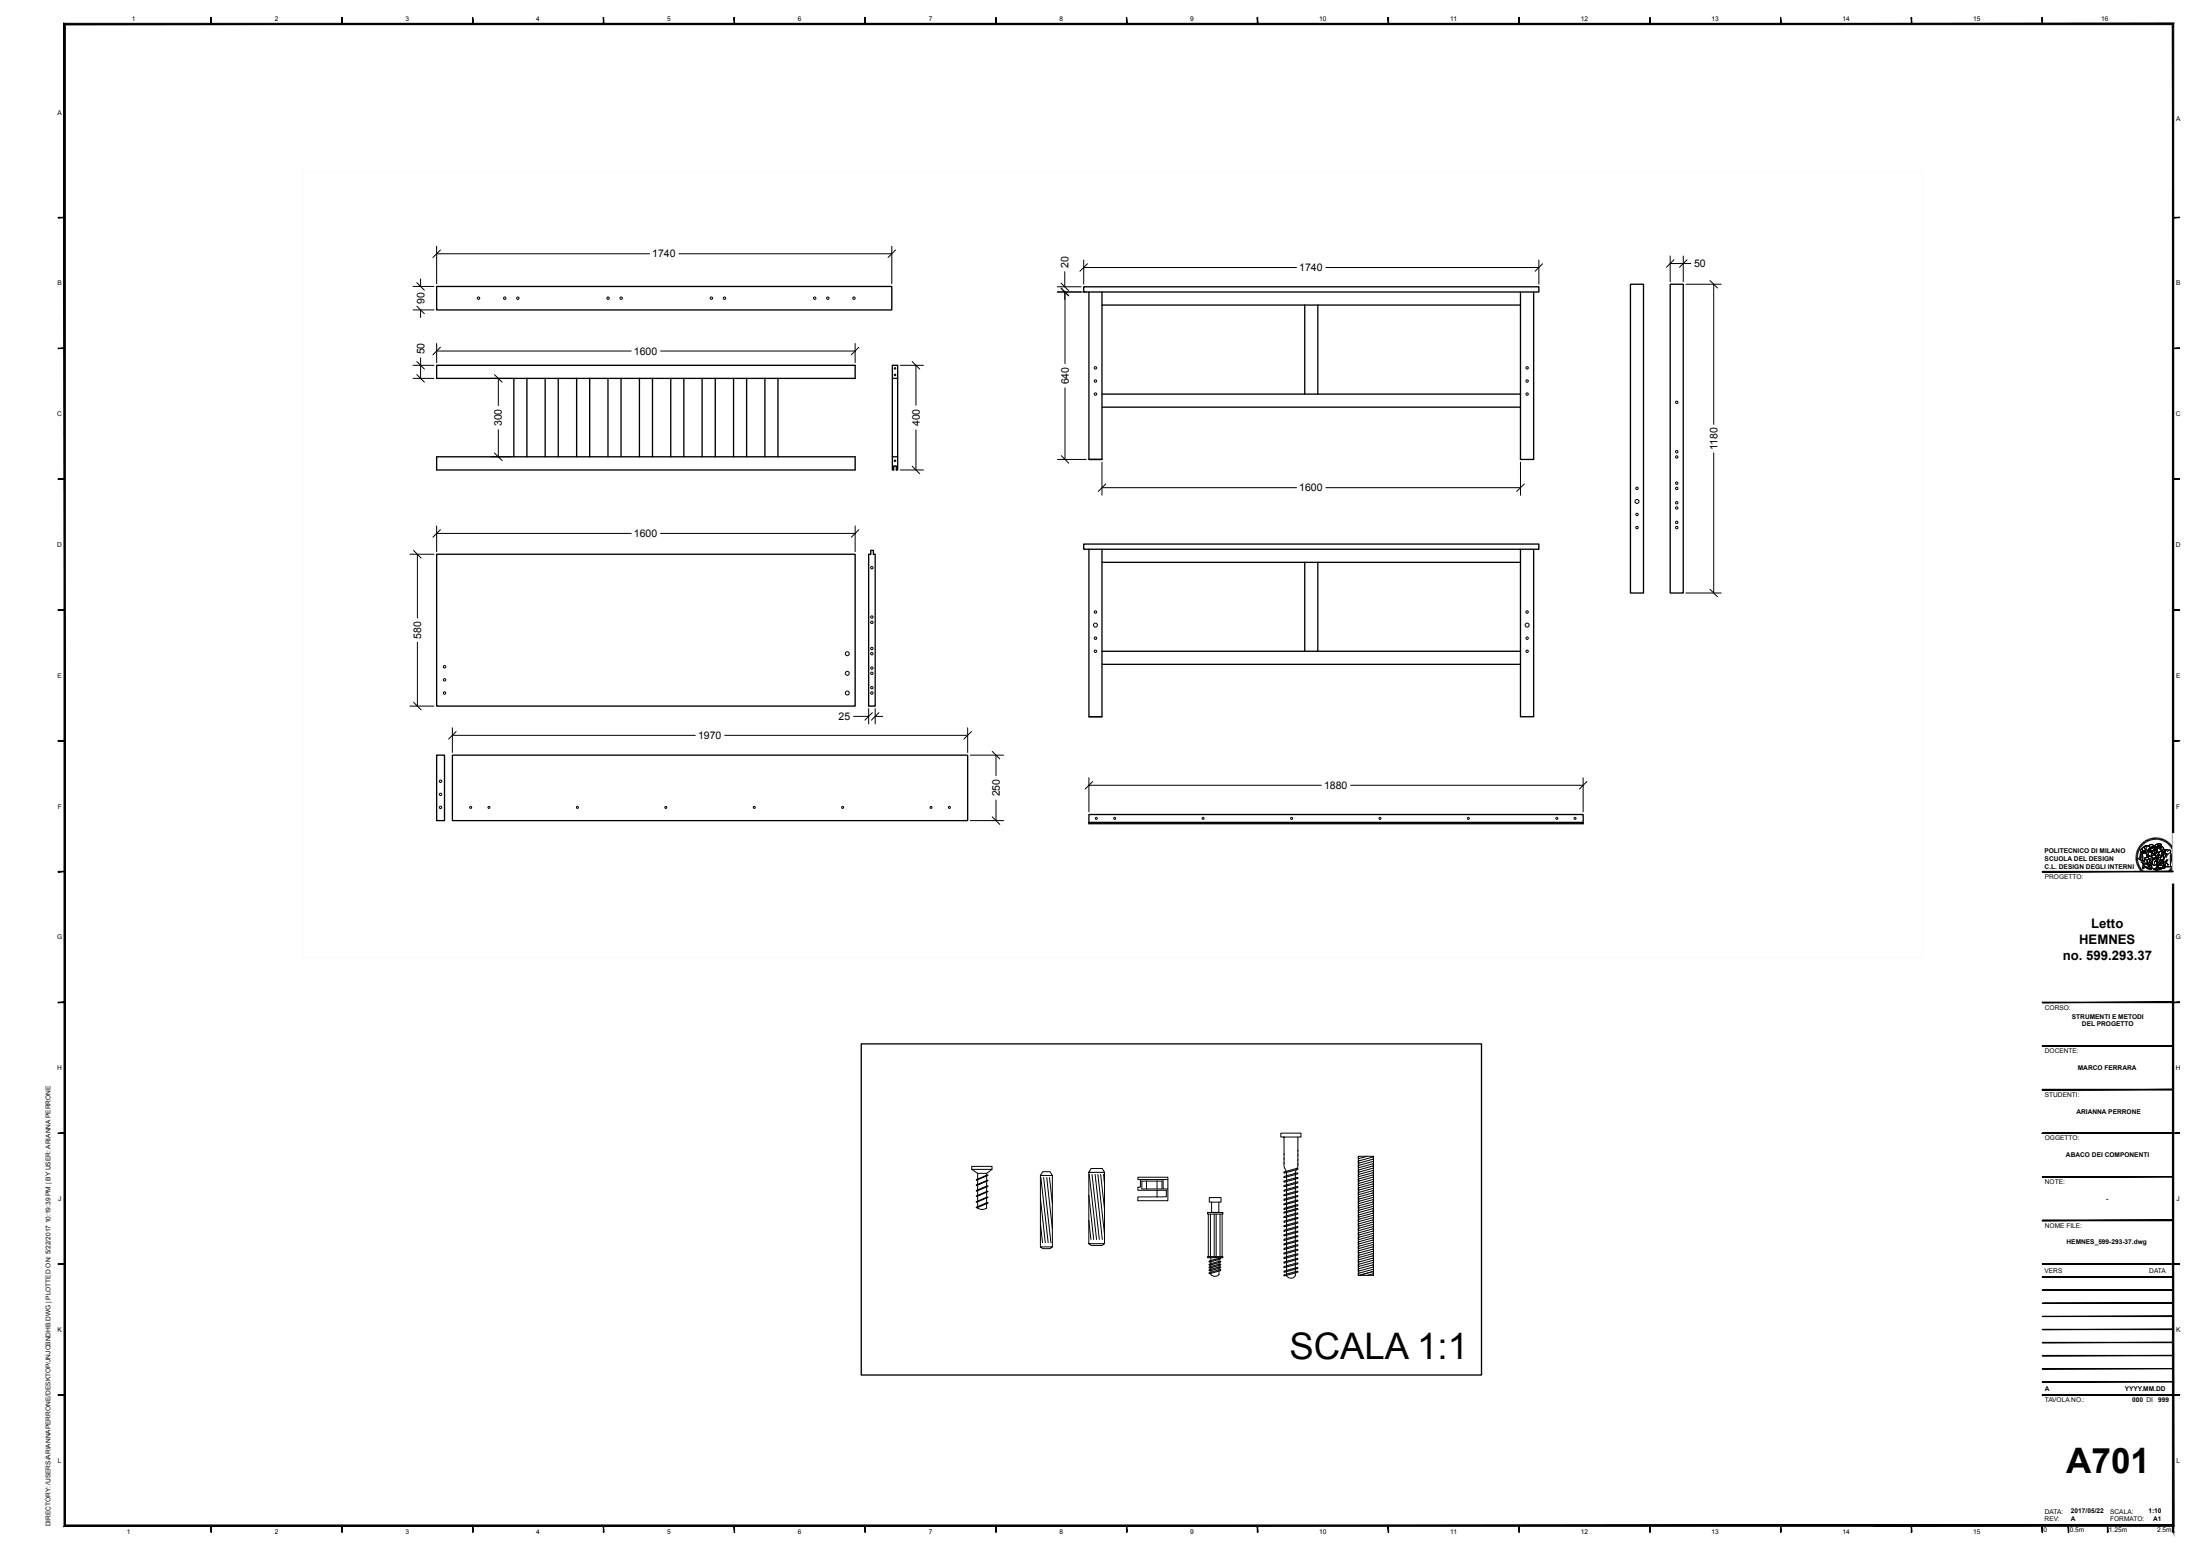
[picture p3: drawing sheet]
<svg xmlns="http://www.w3.org/2000/svg" width="841mm" height="594mm" viewBox="0 0 841 594" stroke-linecap="round" stroke-linejoin="round" font-family="sans-serif">
<!-- layer: Livello 1 -->
<g fill="none" stroke="#000" stroke-width=".51">
<path d="M166.9 109.5h174v9h-174zM414.3 109.6h174v2h-174zM416.3 111.6v64h5v-64M421.3 116.6h159.9M498.8 116.6v34M503.8 116.6v34M581.2 111.6v64h5.1v-64M623.3 108.6h5v118.1h-5zM638.5 108.6h5v118.1h-5zM166.9 139.6h160v5h-160zM341.1 139.6h2.1v40h-.6v-1.5h-1v1.5h-.5zM196.4 144.6v30"/>
<path d="M201.4 144.6v30M208.4 144.6v30M213.4 144.6v30M220.4 144.6v30M225.4 144.6v30M232.4 144.6v30M237.4 144.6v30M244.4 144.6v30M249.4 144.6v30M256.4 144.6v30M261.4 144.6v30M268.4 144.6v30"/>
<path d="M273.4 144.6v30M280.4 144.6v30M285.4 144.6v30M292.4 144.6v30M297.4 144.6v30M341.1 144.6h2.1M421.3 155.6h159.9M421.3 150.6h159.9M166.9 174.6h160v5h-160zM341.1 174.6h2.1M416.3 175.6h5M166.9 211.9h160v58h-160z"/>
<path d="M332.9 210.4h1v1.5h.7v58h-2.5v-58h.8zM414.3 208h174v2h-174zM416.3 210v64h5v-64M421.3 214.9h159.9M498.8 214.9v34M503.8 214.9v34M581.2 210v64h5.1v-64M421.3 253.9h159.9M421.3 248.9h159.9M416.3 274h5M166.9 288.6h3v25.1h-3zM172.9 288.6h197v25.1h-197z"/>
<path d="M416.3 314.3h188.9v.6h-188.9zM416.3 314.3v-3h188.9v3"/>
</g>
<g fill="none" stroke="#000" stroke-width=".38">
<path d="M24.5 8.9h806.5l-806 .5zM24.5 8.9l.5 .5v573.5zM24.5 8.9l.5 574-.5 .5zM25 9.4l806-.5-.5 .5zM80.6 6.7l.2 2.5zM130.6 6.7l.2 2.5zM180.6 6.7l.2 2.5zM230.6 6.7l.2 2.5zM280.6 6.7l.2 2.5zM330.6 6.7l.2 2.5zM380.6 6.7l.2 2.5zM430.6 6.7l.2 2.5z"/>
<path d="M480.6 6.7h.2v2.5zM480.6 6.7l.2 2.5h-.2zM530.6 6.7h.2v2.5zM530.6 6.7l.2 2.5h-.2zM580.6 6.7h.2v2.5zM580.6 6.7l.2 2.5h-.2zM630.6 6.7h.2v2.5zM630.6 6.7l.2 2.5h-.2zM680.6 6.7l.2 2.5zM730.6 6.7l.2 2.5zM780.6 6.7l.2 2.5zM830.5 9.4l.5 574-.5-.5z"/>
<path d="M830.5 9.4l.5-.5v574.5zM22.2 83.2l2.5-.1zM22.2 83.1h2.5zM166.9 94.1v14.4M166.9 97h81.4M168.4 95.6l-2.9 2.8M259.5 97h81.4M340.9 94.1v14.4M342.3 95.6l-2.8 2.8M414.3 99.4v9.2M588.3 99.4v9.2M638.5 97.9v9.8"/>
<path d="M639.9 99.3l-2.9 2.9M643.5 97.9v9.8M644.9 99.3l-2.9 2.9M830.7 83.2l2.5-.1zM830.7 83.1h2.5zM157.9 109.5h8M157.9 118.5h8M159.3 108.1l2.9 2.8M159.3 117l2.9 2.9M160.8 106.6v2.9M160.8 118.5v2.8M404.2 111.6h11"/>
<path d="M404.2 109.6h9.1M405.6 110.2l2.9 2.9M405.6 108.2l2.9 2.9M405.7 110.2l2.9 2.9M407 103.9v5.7M407 111.6v2.9M407.1 111.6v27.4M414.3 102.3h81.3M415.7 100.8l-2.9 2.9M506.9 102.3h81.4M589.7 100.8l-2.9 2.9M638.5 100.7h7.8"/>
<path d="M644.4 108.6h13.6M653.7 107.2l2.8 2.9M655.1 108.6v53.6M22.2 133.2l2.5-.1zM22.2 133.1h2.5zM157.9 139.6h8M159.3 138.2l2.9 2.9M160.8 136.8v7.8M166.9 131.3v7.3M166.9 134.2h74.4M168.4 132.7l-2.9 2.9M252.5 134.2h74.4"/>
<path d="M326.9 131.3v7.3M328.3 132.7l-2.8 2.9M344.1 139.6h8.9M348.7 138.2l2.9 2.9M350.1 139.6v15.3M830.7 133.2l2.5-.1zM830.7 133.1h2.5zM157.9 144.6h8M159.3 143.2l2.9 2.9M187.6 144.6h7.8M189 143.2l2.9 2.9M190.5 144.6v10.4"/>
<path d="M407.1 148.3v27.3M187.6 174.6h7.8M189 173.2l2.9 2.8M190.5 164.2v10.4M344.1 179.6h8.9M348.7 178.2l2.9 2.9M350.1 164.3v15.3M404.2 175.6h11M405.7 174.2l2.9 2.9M421.3 176.6v12.7M581.2 176.6v12.7M655.1 173.1v53.6"/>
<path d="M22.2 183.2l2.5-.1zM22.2 183.1h2.5zM421.3 186.4h74.3M422.7 185l-2.9 2.9M506.9 186.4h74.3M582.7 185l-2.9 2.9M830.7 183.2l2.5-.1zM830.7 183.1h2.5zM156.7 211.9h9.2M158.1 210.4l2.9 2.9M159.6 211.9v24.4M166.9 201v9.9"/>
<path d="M166.9 203.9h74.4M168.4 202.5l-2.9 2.8M252.5 203.9h74.4M326.9 201v9.9M328.3 202.5l-2.8 2.8M22.2 233.3l2.5-.2v.2zM22.2 233.1h2.5l-2.5 .2zM644.4 226.7h13.6M653.7 225.2l2.8 2.9M830.7 233.3l2.5-.2v.2zM830.7 233.1h2.5l-2.5 .2zM159.6 245.5v24.4"/>
<path d="M156.7 269.9h9.2M158.1 268.5l2.9 2.8M172.9 278.2v9.4M174.4 279.6l-2.9 2.9M326.3 273.8h5.8M332.1 270.9v5.8M333.5 272.4l-2.9 2.9M334.6 270.9v5.8M334.6 273.8h2.8M336 272.4l-2.9 2.9M369.9 278.2v9.4M371.3 279.6l-2.8 2.9"/>
<path d="M22.2 283.3l2.5-.2v.2zM22.2 283.1h2.5l-2.5 .2zM172.9 281.1h92.9M277 281.1h92.9M370.9 288.6h12.7M379.3 287.2l2.9 2.9M380.7 288.6v7.9M416.3 297.3v13M417.7 298.7l-2.9 2.9M605.2 297.3v13M606.6 298.7l-2.8 2.9M830.7 283.3l2.5-.2v.2z"/>
<path d="M830.7 283.1h2.5l-2.5 .2zM370.9 313.7h12.7M379.3 312.2l2.9 2.9M380.7 305.8v7.9M416.3 300.2h88.8M516.3 300.2h88.9M22.2 333.3l2.5-.2v.2zM22.2 333.1h2.5l-2.5 .2zM816.5 327.5h.7M816.5 327.9h.7M816.5 327.1l.7 .1M816.6 326.8l.6 .1"/>
<path d="M816.6 326.4l.7 .1M816.7 326.1l.6 .1M816.8 325.7l.6 .2M816.9 325.4l.6 .2M817 325.1l.6 .2M817.2 324.7l.6 .3M817.2 328.1l-.7 .1M817.2 328.5l-.7 .1M817.2 328.8l-.7 .1M817.2 329.1l-.6 .1M817.3 324.4l.6 .3M817.3 329.5l-.6 .1"/>
<path d="M817.4 329.8l-.7 .2M817.5 324.1l.5 .3M817.5 330.1l-.6 .2M817.6 330.4l-.6 .2M817.7 323.8l.5 .3M817.8 330.7l-.7 .2M817.8 323.5l.6 .4M817.9 331l-.6 .3M818 331.3l-.5 .3M818 323.2l.6 .4M818.2 331.5l-.6 .4M818.3 322.9l.5 .5"/>
<path d="M818.3 325.5l.7 .1a.84 .84 0 0 0 1.3-.2v.6a1.33 1.33 0 0 1-2-.5zM818.4 331.8l-.6 .4M818.4 325.5v.4M818.5 322.6l.5 .5M818.6 332.1l-.6 .4M818.6 326l-.8 2.5 .4 .2M818.7 326.1h.5l-.2 2.8-.8-.2zM818.8 332.3l-.5 .5M818.8 326l-.6 2.7 .7 .2M818.8 322.4l.4 .5M818.8 324.3h.2a.81 .81 0 0 0 .9 1l.4 .1-.6 .4-.4-.2a.68 .68 0 0 1-1.1-.6zM819 324.3l-.6 .5a.45 .45 0 0 0-.2 .5 .45 .45 0 0 0 .5 .3h.3a.84 .84 0 0 0 1.3-.2"/>
<path d="M819 332.6l-.5 .5M819 322.1l.5 .5M819.1 329.6l.6 .6 1.1-.1M819.1 324a1.76 1.76 0 0 1 1.9-.7 .75 .75 0 0 0-1.1 .3 .75 .75 0 0 0 .4 1v.7a.96 .96 0 0 1-1-.3 .96 .96 0 0 1-.2-1zM819.2 332.8l-.5 .5M819.2 330l.7 .3 .9-.2 .4 1 .2-.2 .3 .4-.1-.6 .3 .5-.2-.5 .4 .2a.89 .89 0 0 1-.5-1.5l.4 .1a1.58 1.58 0 0 1-.1 2.3l-.7-.1a2.59 2.59 0 0 1-2.1-1.7zM819.2 330a1.79 1.79 0 0 0 1.7 1.6l1 .4M819.2 326.1l-.1 2.8M819.2 326.1l1.2-.1 .4 .8 .1 .9-.6 .2a.54 .54 0 0 0-.6 .3 .54 .54 0 0 0 0 .5l-.2 .4-.5-.6zM819.3 330.6l-.3 1 .4 .4a.55 .55 0 0 1 .4-.7 .55 .55 0 0 1 .7 .5l.6 .3a.97 .97 0 0 0 1.6-.4l-.2-.5M819.3 321.9l.4 .5M819.3 330.6l2.1 1.2a.79 .79 0 0 0 1.1-.6 .67 .67 0 0 1 0 1 .67 .67 0 0 1-.9 0l-1.1-.4a.53 .53 0 0 0-.6-.5 .53 .53 0 0 0-.4 .7l-.5-.4z"/>
<path d="M819.4 333.1l-.4 .5M819.5 329.1l-.8-.1v.7a.85 .85 0 0 1 .8-.4 .85 .85 0 0 1 .7 .6M819.6 321.7l.4 .6M819.7 333.3l-.4 .5M819.7 328.1l1.5-.3 .4-.5 .9 .2 .5 1.1v.4l-.8 .5a.32 .32 0 0 1-.6-.1 .32 .32 0 0 1 .3-.4l.1-.2a.56 .56 0 0 0-.4-.4 .56 .56 0 0 0-.6 .3l-.2 .4-.6-.6-.4 .1zM819.9 328.6l.3-.1a.95 .95 0 0 1 .7 .8 .95 .95 0 0 1-.5 1l-1-.2-.4-.5 .7-.2-.2-.3zM819.9 321.5l.4 .6M820 323.6l1-.3a.71 .71 0 0 1 .7 .6 .71 .71 0 0 1-.5 .8 2.58 2.58 0 0 0 .7 2.6l-.5 .1-.1 .4a.47 .47 0 0 1-.5-.3 .47 .47 0 0 1 .1-.5l-.5-1-.1-1.4-.6-.5zM820 333.4l-.5 .6M820.1 328.4l.7 .7M820.2 328.5l-.6 .4 .1 .4M820.2 321.3l.3 .6"/>
<path d="M820.2 333.7l-.4 .5M820.4 326h-1.6a.8 .8 0 0 0-.8 .4 .8 .8 0 0 0 0 .9l-.5 .9 .3 .3M820.5 333.8l-.4 .6M820.5 326.4l.3 1.4M820.5 321.1l.3 .6M820.8 334l-.3 .6M820.8 323.6a2.9 2.9 0 0 0-.1 3.1l.3 .4a.37 .37 0 0 0-.1 .5 .37 .37 0 0 0 .4 .2l.1-.4 .5-.1a1.99 1.99 0 0 1-.2-3.2 1.45 1.45 0 0 0-1.4-.9 1.45 1.45 0 0 0-1.3 1.1 .81 .81 0 0 0 .9 1l.3 .1M820.8 321l.3 .6M820.9 327.7l-.7 .2a.4 .4 0 0 0-.5 .2 .4 .4 0 0 0 .2 .5M821 323.3a.8 .8 0 0 0-1.1 .2 .8 .8 0 0 0 .3 1.1h.1M821.1 334.1l-.3 .7M821.1 320.8l.3 .7"/>
<path d="M821.2 328.4l.7 .2v.4a.91 .91 0 0 0-.5 .9 .91 .91 0 0 0 .6 .8l.1 .2-.4-.2 .2 .5-.3-.5 .1 .6-.3-.4-.2 .2v-.2a1.85 1.85 0 0 1 0-2.5zM821.2 328.4l.7 .2v.4a.98 .98 0 0 0-.6 1 .98 .98 0 0 0 .8 .9l-.4-.2 .2 .5-.3-.5 .1 .6-.3-.4-.2 .2v-.2a1.85 1.85 0 0 1 0-2.5zM821.3 325.2l.7-.4 .3 .3a.32 .32 0 0 0-.4 .2 .32 .32 0 0 0 .2 .4l-.6-.1zM821.3 325.2l.2 .4 .6 .1M821.3 324.6l.9-.3-.1 .5-1.1 .5zM821.4 334.3l-.3 .6M821.4 323.4l.1-.2a1.02 1.02 0 0 1 1.1-.4 1.02 1.02 0 0 1 .7 .9l-.5-.3-.5 .5-.6-.2M821.5 320.7l.2 .6M821.6 323.1l.5-.3 .6 .1a.45 .45 0 0 1 .7 .1 .45 .45 0 0 1-.2 .7l-.4-.3-.8 .5-.6-.5zM821.6 334.4l-.2 .6M821.7 323.7l.6 .2 .6-.5 .3 .3-.6 .7h-1zM821.8 320.6l.2 .6"/>
<path d="M821.9 327.3a1.15 1.15 0 0 1 1 .7 1.15 1.15 0 0 1-.3 1.2M821.9 334.5l-.2 .6M822 329.6l.3 1a.79 .79 0 0 1 .1 .9 .79 .79 0 0 1-.9 .3M822 325.2h.9l-.3 .5a.41 .41 0 0 1-.6 0 .41 .41 0 0 1 0-.5zM822.1 324.9l.2 .2M822.1 328.1l-.7 .3M822.1 324.6l-1.1 .7M822.2 320.5l.1 .6M822.2 324.3l-.3 .5M822.3 327.8l.7 .6M822.3 334.6l-.2 .7M822.4 325.1l.5 .1-.3 .5a.39 .39 0 0 1-.6 0 .39 .39 0 0 1 .1-.6h.3l-.2 .2"/>
<path d="M822.5 328.3a.7 .7 0 0 1 .1 .9 .7 .7 0 0 1-1 .2M822.5 327.5v-.2a1.1 1.1 0 0 1 1.7-.2l.2 .6-1.4 .4 .5 .4 .3-.2a.75 .75 0 0 0 .2-1.3l-1-.2-.7 .6 .5-1.3 1.3 .2 .5-.4v-.3l.6 .2v2.1l-.9 1.2h-.4l.6 .2v.4l.2-.2a1.08 1.08 0 0 1-.6 1.1 1.08 1.08 0 0 1-1.2-.1l-.4-.4 .5-1.7M822.5 330.1l.8 .7M822.5 320.4l.1 .6M822.6 334.7l-.1 .6M822.7 327l.4-.3 .6 .1 .7 .7-1.1 .7a.73 .73 0 0 1-.6-1.2zM822.7 324.2v.1M822.8 326.1l-.4 .4-.1 .9M822.8 323.8l.2 .1M822.8 329.5l.1 .9M822.8 320.3l.2 .7M822.9 323.9h-.1"/>
<path d="M822.9 334.8l-.1 .6M823 329l-.8 1.3M823 328.1l.9-.4a.53 .53 0 0 1-.2 .7 .53 .53 0 0 1-.7-.3zM823.1 328.3h-.1M823.2 324l.9-.2 .1 .4-.4 .1zM823.2 320.3l.1 .7M823.2 334.8l-.1 .7M823.2 323.7l-.6 .7h-1M823.3 332l2-.4 1.2 .2-2.1 .6zM823.3 332l1.1 .4v.3l-1.1-.4zM823.3 324.8a.84 .84 0 0 1 1.1 .2 .84 .84 0 0 1 0 1h-.1a.83 .83 0 0 0-.7-1.2v.6a.47 .47 0 0 1 .2 .6 .47 .47 0 0 1-.5 .3 .47 .47 0 0 1-.4-.5zM823.6 320.2v.7"/>
<path d="M823.6 334.8l-.1 .7M823.6 324.8a.76 .76 0 0 1 .8 .7 .76 .76 0 0 1-.8 .8zM823.6 323.8a.39 .39 0 0 1 .6-.3 .39 .39 0 0 1 0 .7M823.6 329.2l-.3 1.6 1.1-.2M823.6 328.3l.1 .1M823.7 323.6a.46 .46 0 0 1 .5 0 .46 .46 0 0 1 .2 .5l-.8-.3zM823.7 328.2l.1 .1M823.7 327.9l.1 .1M823.7 328h.1M823.8 325v.1M823.9 334.8l-.1 .7M823.9 325l-.2 .1"/>
<path d="M823.9 320.2v.7M824 324h-.8h.2a.36 .36 0 0 0 .5 .4 .36 .36 0 0 0 .2-.6v.2M824 326.3v.7M824 329l.3 .1 .2-.6 .4-.1-.4 1.3v-.4h-.4zM824.1 324.8l.1 .4M824.1 327.8l-.3 .6-.7-.2M824.2 334.8v.7M824.2 325a.41 .41 0 0 0-.6-.2 .41 .41 0 0 0 0 .6v.2a.47 .47 0 0 1 0 .6 .47 .47 0 0 1-.7 0 .47 .47 0 0 1 .1-.7l.1-.3a.79 .79 0 0 1 1.2-.4 .79 .79 0 0 1 .1 1.3l-.2-.4M824.3 320.2v.7M824.3 325.3l-.2 .1M824.4 326l-.8 .3M824.4 325.1v.5h-.8"/>
<path d="M824.4 332.4v.3M824.4 332.4l2.1-.6-.1 .3-2 .6zM824.5 329.2l-.1 .4 .3-.1M824.5 324l.2 .3-.2 .9M824.5 334.8l.1 .7M824.6 323.6l.1 .4M824.6 325.6l.1-1.3-.3-.6a.56 .56 0 0 1-.5-.7 .56 .56 0 0 1 .8-.4l.3 .1-.2 1.6 .3-.6 .2 .3 .5-.1v.7l.1-.2a.7 .7 0 0 1 .2 .8 .7 .7 0 0 1-.7 .5l-.2 .1M824.6 320.2v.7M824.7 325.8l.5 .2M824.7 328.9l-.1 .3-.1-.2M824.7 326.6l-.2 1.4M824.7 330.7l.2-.1 .2 1-.3-.5-.4 .6z"/>
<path d="M824.8 327.8l-.4 .4v.4M824.9 334.8v.7M824.9 328.4l-.4 .1-.2 .6h-.4l.6 .2M824.9 326.7l-.4 .9M825 320.3l-.1 .6M825 322.7l-.9 .1-.2 .6M825.1 322.6a.83 .83 0 0 1 1.1 .1 .83 .83 0 0 1-.1 1.1l-.3 .8 .3-1.2-.3-.5-.6 .3-.4 1-.1-.8zM825.1 323.7a.39 .39 0 0 0 .3 .3 .39 .39 0 0 0 .4-.1M825.1 322.6a.83 .83 0 0 1 1.1 .1 .83 .83 0 0 1-.1 1.1l-.3 .8 .3-1.2-.3-.5-.6 .3-.4 1.1-.1-.9zM825.2 334.8l.1 .6M825.2 325.8a1.44 1.44 0 0 1 2.1 .1l-.5 .8a.94 .94 0 0 1-1.3 .4 .94 .94 0 0 1-.3-1.3zM825.2 327.8l-.8 2.5 .1 .9 .4-.6 .2 1.4-.3-.9-.4 1 .1-.9"/>
<path d="M825.2 327.8l.9-.2-1.6 3.6-.1-.9zM825.2 323.4l.3 .1M825.2 323.2l.6-.3 .2 .3-.5 .8-.4-.3zM825.3 323.9h.2M825.3 326.8l-.2 .4 .1 .6 .9-.2 .5-.6M825.3 320.3l-.1 .7M825.4 323.8h.1M825.5 334.7l.1 .7M825.7 320.4l-.2 .6M825.8 328.7h.8l-.5 1.2v1l-.6-.1zM825.8 334.6l.2 .7M825.9 323.7h-.1"/>
<path d="M826 324.4l.3 .7M826 326.9h.1M826.1 325.3l.8-.5h1l-.7 .9zM826.1 320.4l-.2 .7M826.1 334.5l.2 .7M826.1 327.6l-1.1 2.2-.1 .9M826.2 323.4l1.2 1.3-1.1 .4-.2-.3zM826.2 326.8l-.3 .1M826.2 323.4l.9 1.1M826.2 327.1l-.1 .1M826.4 320.5l-.2 .7M826.4 334.5l.2 .6"/>
<path d="M826.5 331.8v.3l-2.1 .6-1.1-.4v-.3M826.6 328.7l-.6 1.4 .2 .5-.3 .3-.4-.1 .2-2.1M826.7 334.3l.3 .7M826.7 320.7l-.2 .6M826.8 326.5l-.1 .4M826.8 325.5l.5 .4M826.8 324.3l.6 .4M826.8 326.7h.3l-.2 1.9-1.2 .1zM826.9 328.6l-1.1 .1M826.9 330l.2 .4M827 320.8l-.2 .6M827 334.2l.3 .6"/>
<path d="M827.1 326.7l-.1 1.3a3.8 3.8 0 0 0-.2 3.2h.1M827.2 329.7l1.1-1-.8 2.4a.43 .43 0 0 1 0 .7 .43 .43 0 0 1-.6-.4zM827.2 325.7h.1a1.29 1.29 0 0 1 1.9-.8 .54 .54 0 0 1 .6 .3 .54 .54 0 0 1-.3 .7 1.22 1.22 0 0 1-1.1 .8 1.22 1.22 0 0 1-1.1-.8M827.3 325.9l-.6 .9a.74 .74 0 0 1-1 .3 .74 .74 0 0 1-.3-1.1 .74 .74 0 0 1 1.1-.2l-.3 .6a.5 .5 0 0 0 .7-.2 .5 .5 0 0 0-.2-.7 .89 .89 0 0 0-1-.1 .89 .89 0 0 0-.5 .9M827.3 334.1l.4 .6M827.3 327.5l.1 .6M827.4 320.9l-.3 .6M827.6 333.9l.4 .6M827.7 321.1l-.3 .6M827.8 326.7h-.9M827.8 330.9l.6 .4M827.9 333.7l.4 .6"/>
<path d="M828 321.2l-.3 .6M828 324.8h-1.1l-.8 .5M828.2 329.7l.8 .9M828.2 333.6l.3 .5M828.2 326.7l-1 1.7-.3 1.7 1.3-1.3 .6-.2M828.3 324.8l.8 .2a.49 .49 0 0 1 .6 .1 .49 .49 0 0 1-.1 .6l.4 2.9a2.57 2.57 0 0 0-.1 2.6h-2.4l.8-2.5-1.5 1.4 .1-.7a3.4 3.4 0 0 1 1.8-2.9 .91 .91 0 0 1-1-.7 .91 .91 0 0 1 .6-1zM828.3 324.8a.91 .91 0 0 0-.6 1 .91 .91 0 0 0 1 .7M828.3 321.5l-.3 .5M828.3 328.7l-.8 2.4a.45 .45 0 0 1 .2 .5 .45 .45 0 0 1-.5 .3 .45 .45 0 0 1-.3-.5l.3-1.6M828.4 333.4l.4 .5M828.5 326.7l-.3 1M828.6 321.6l-.4 .6"/>
<path d="M828.6 330.1l.1 .7 .6 .5M828.7 333.1l.4 .6M828.8 325.2l-.3 .3M828.9 321.9l-.4 .5M828.9 332.9l.5 .5M829.1 332.7l.5 .5M829.1 322.1l-.4 .5M829.4 332.5l.5 .4M829.4 322.3l-.4 .5M829.6 332.2l.5 .4M829.6 326.8l.1 3.4M829.7 325.7l.3 2.1-.3 2.7 .3 .8-2.5-.1"/>
<path d="M829.7 322.6l-.5 .5M829.8 332l.5 .4M829.9 322.9l-.5 .4M829.9 331.7l.6 .4M830.2 323.1l-.6 .4M830.2 331.4l.5 .4M830.3 331.2l.6 .2M830.4 323.4l-.6 .4M830.5 330.9l.5 .3M830.6 330.6l.6 .2M830.6 323.7l-.6 .4M830.7 330.3l.6 .2"/>
<path d="M830.7 333.3l2.5-.2v.2zM830.7 333.1h2.5l-2.5 .2zM830.7 324l-.5 .3M830.8 329.9l.6 .2M830.9 329.6l.7 .2M830.9 324.3l-.6 .3M831 329.3l.6 .2M831 329l.7 .1M831 328.7h.7M831.1 328.1h.7M831.1 328.4h.7M831.1 324.6l-.6 .3"/>
<path d="M831.1 327.8h.7M831.2 325l-.6 .2M831.3 325.3l-.6 .2M831.5 325.6l-.7 .2M831.6 326l-.7 .2M831.6 326.3l-.6 .2M831.7 326.7l-.7 .1M831.8 327.4h-.7M831.8 327l-.7 .1M22.2 383.3l2.5-.2v.2zM22.2 383.1h2.5l-2.5 .2zM830.7 383.3l2.5-.2v.2z"/>
<path d="M830.7 383.1h2.5l-2.5 .2zM22.2 433.3l2.5-.2zM22.2 433.1h2.5zM490.9 434.6h6.4v-1.5h-7.7v1.5h1.3v11.4l.8 1.7M496.1 434.6v11.4l-.3 .6M496.1 439.7v.3M830.7 433.3l2.5-.2zM830.7 433.1h2.5zM371.5 447l2.2 1.5h3.5l2-1.5M371.5 445.8h7.7v1.2h-7.7zM373.2 459.3l4.5-1.7-4.2 1.9zM373.2 457.1l4.5-1.7-4.2 1.9z"/>
<path d="M373.2 455.1l4.5-1.8-4.2 1.9zM373.2 452.9l4.5-1.7-4.2 1.9zM373.2 450.9l4.5-1.8-4.2 1.9zM373.7 448.5v13.3M377.2 448.5l-.1 13.3M397.7 449.3h4.6l-.9-1.4h-2.8l-.9 1.4v27.3h4.6l-.9 .7h-2.8l-.9-.7M397.7 458.1l1.9 16.9M397.8 449.2v.1M397.9 450.1l2.8 24.9M398.9 450.1l2.8 24.9M400.1 450.1l2.2 19.7M401.2 450.1l1.1 10"/>
<path d="M402.3 449.3v27.3M416.2 448.1h6l-.9-1.5h-4.2l-.9 1.5v27.3h6l-.9 .7h-4.2l-.9-.7M416.2 456.8l1.9 17M416.3 448v.1M416.4 448.9l2.8 24.9M417.4 448.9l2.8 24.9M418.6 448.9l2.8 24.9M419.7 448.9l2.5 22.9M420.8 448.9l1.4 13.3M421.9 448.9l.3 3.7M422.2 448.1v27.3M435 450h11.4v.9h-11.4z"/>
<path d="M435.9 450.9v2.9h-.9v1.2h10.9v2.5h-10.9v1.5h11.4v-4.5h-1.8v-3.6M436.5 451.5h7.7v3h-7.7zM438.3 451.5v3M442.3 451.5v3M442.3 455v2.5M446.4 450.9v3.6M462.3 457.8h4.5v1.7h-4.5zM463.2 459.5v3.9h2.7v-3.9M490.9 448l5.2-1.4v.4l-4.9 1.3h-.3zM490.9 449.7l5.2-1.4v.4l-4.9 1.4h-.3zM490.9 451.4l5.2-1.3v.3l-4.9 1.4h-.3zM490.9 453.2l5.2-1.4v.4l-4.9 1.3h-.3z"/>
<path d="M490.9 454.9l5.2-1.4v.4l-4.9 1.4h-.3zM490.9 456.6l5.2-1.3v.4l-4.9 1.3h-.3zM490.9 458.4l5.2-1.4v.4l-4.9 1.3h-.3zM490.9 441v.4M490.9 442.7v.4M490.9 444.5v.4M491.8 448.2v39.5M495.6 447.1l-.4 .9v39.7M496.1 441.4v.4M496.1 443.1v.4M496.1 444.9v.3M519.3 458.3v-.8v.8"/>
<path d="M519.3 456.6v-.8v.8M519.3 454.9v-.8v.8M519.3 453.1v-.7v.7M519.3 451.4v-.7v.7M519.3 449.7v-.8v.8M519.3 448v-.8v.8M519.3 446.3v-.8v.8M519.3 444.6v-.8v.8M519.3 442.8v-.7v.7M519.3 442.1l5.8-.1v1l-5.8 1.6v.8h.3M519.3 451.5v.8h.3M519.3 456.7v.7h.3"/>
<path d="M519.3 458.3h.3M519.3 456.6h.3M519.3 454.9h.3M519.3 454h.3M519.3 453.1h.3M519.3 451.4h.3M519.3 449.7h.3M519.3 448.8h.3M519.3 448h.3M519.3 446.3h.3M519.3 444.6h.3M519.3 442.8h.3"/>
<path d="M522.6 442l-3.3 .9v.8h.3M524.7 443.2h.4v.7l-5.8 1.6M524.7 444h.4v2.5l-5.8 1.6v.7M524.7 446.6h.4v2.5l-5.8 1.6M524.7 449.2h.4v.7l-5.8 1.6M524.7 450h.4v2.5l-5.8 1.6M524.7 452.6h.4v2.5l-5.8 1.6M524.7 455.2h.4v.7l-5.8 1.6M524.7 456h.4v2.5l-5.8 1.6v.8h.3M524.7 458.6h.4v2.5l-5.8 1.6M524.7 459.5h.4M524.7 457.7h.4"/>
<path d="M524.7 456.9h.4M524.7 454.3h.4M524.7 453.5h.4M524.7 451.7h.4M524.7 450.9h.4M524.7 448.3h.4M524.7 447.4h.4M524.7 445.7h.4M524.7 444.9h.4M524.7 442.3h.4M525.1 444.8l-5.8 1.6v.7h.3M525.1 448.2l-5.8 1.6v.8h.3"/>
<path d="M525.1 451.6l-5.8 1.6v.8M525.1 453.4l-5.8 1.5v.8h.3M525.1 456.8l-5.8 1.6v.7h.3M525.1 459.4l-5.8 1.5M525.1 457.6l-5.8 1.7M525.1 454.2l-5.8 1.6M525.1 450.8l-5.8 1.6M525.1 447.4l-5.8 1.5M525.1 445.6l-5.8 1.6M525.1 442.2l-5.8 1.6M373.2 461.5l4.5-1.8-4.2 1.9zM373.7 461.8l1.7 .5 1.7-.5"/>
<path d="M397.7 467.7l.8 7.3M416.2 466.4l.8 7.4M461.6 463.4h5.9v.7h-5.9zM461.9 464.1v16.2h.8v-16.2M464.1 464.1v16.2h.8v-16.2M466.4 464.1v16.2h.8v-16.2M490.9 465l5.2-1.3v.3l-4.9 1.4h-.3zM490.9 466.7l5.2-1.3v.4l-4.9 1.3h-.3zM490.9 468.5l5.2-1.4v.4l-4.9 1.4h-.3zM490.9 470.2l5.2-1.3v.3l-4.9 1.4h-.3zM490.9 472l5.2-1.4v.4l-4.9 1.3h-.3zM490.9 473.7l5.2-1.4v.4l-4.9 1.4h-.3z"/>
<path d="M490.9 475.4l5.2-1.3v.4l-4.9 1.3h-.3zM490.9 477.2l5.2-1.4v.4l-4.9 1.3h-.3zM490.9 478.9l5.2-1.4v.4l-4.9 1.4h-.3zM490.9 460.1l5.2-1.4v.4l-4.9 1.4h-.3zM490.9 461.9l5.2-1.4v.4l-4.9 1.3h-.3zM490.9 463.3l5.2-1.4v.4l-4.9 1.4h-.3zM519.3 478.9v-.8v.8M519.3 477.2v-.8v.8M519.3 475.5v-.8v.8M519.3 473.7v-.7v.7M519.3 472v-.7v.7M519.3 470.3v-.8v.8"/>
<path d="M519.3 468.6v-.8v.8M519.3 466.9v-.8v.8M519.3 465.1v-.7v.7M519.3 463.4v-.7v.7M519.3 461.7v-.8v.8M519.3 460v-.7v.7M519.3 478.9h.3M519.3 477.2h.3M519.3 475.5h.3M519.3 473.7h.3M519.3 472h.3M519.3 470.3h.3"/>
<path d="M519.3 468.6h.3M519.3 466.9h.3M519.3 465.1h.3M519.3 463.4h.3M519.3 461.7h.3M519.3 460h.3M524.7 461.2h.4v.7l-5.8 1.6v.8h.3M524.7 462h.4v2.5l-5.8 1.6M524.7 464.6h.4v2.5l-5.8 1.6v.8h.3M524.7 467.2h.4v.7l-5.8 1.6M524.7 468.1h.4v2.4l-5.8 1.6v.8h.3M524.7 470.6h.4v2.5l-5.8 1.6"/>
<path d="M524.7 473.2h.4v.7l-5.8 1.7v.7h.3M524.7 474.1h.4v2.4l-5.8 1.6M524.7 476.7h.4v2.4l-5.8 1.6v.8h.3M524.7 479.2h.4v.8l-5.8 1.6M524.7 463.7h.4l-5.8 1.6v.7h.3M524.7 468.9l.4-.1-5.8 1.6v.7h.3M524.7 477.5l.4-.1-5.8 1.6v.7h.3M524.7 478.3h.4M524.7 475.8h.4M524.7 474.9l.4-.1-5.8 1.6M524.7 472.3h.4M524.7 471.5h.4"/>
<path d="M524.7 469.8h.4M524.7 466.3l.4-.1-5.8 1.6M524.7 465.5h.4M524.7 462.9h.4M524.7 460.3h.4M525.1 460.2l-5.8 1.6v.8h.3M525.1 465.4l-5.8 1.6v.7h.3M525.1 472.2l-5.8 1.7v.7h.3M525.1 475.7l-5.8 1.6v.7h.3M525.1 478.3l-5.8 1.6M525.1 471.4l-5.8 1.6M525.1 469.7l-5.8 1.6"/>
<path d="M525.1 462.8l-5.8 1.6M22.2 483.3l2.5-.2zM22.2 483.1h2.5zM461.6 480.3h5.9v.5h-5.9zM462.2 482l4.4-1.1v.3l-4 1.2h-.4zM462.2 483.2l4.4-1.1v.4l-4 1.1h-.4zM462.2 484.3l4.4-1.1v.4l-4 1.1h-.4zM462.2 485.3l4.4-1.1v.4l-4 1.1h-.4zM462.2 486.4l4.4-1.1v.4l-4 1.1h-.4zM466 480.8v6.4a2.16 2.16 0 0 1-3.1 0v-6.4M490.9 480.6l5.2-1.3v.4l-4.9 1.3h-.3zM490.9 482.4l5.2-1.4v.4l-4.9 1.3h-.3z"/>
<path d="M490.9 484.1l5.2-1.4v.4l-4.9 1.4h-.3zM490.9 485.9l5.2-1.4v.4l-4.9 1.3h-.3zM490.9 487.3l5.2-1.4v.4l-4.9 1.4h-.3zM491.8 487.6a1.9 1.9 0 0 0 3.3 0M519.3 487.5v-.8v.8M519.3 485.8v-.8v.8M519.3 484.1v-.8v.8M519.3 482.3v-.7v.7M519.3 480.6v-.7v.7M519.3 485.8h.3M519.3 484.1h.3M519.3 482.3h.3"/>
<path d="M519.3 480.6h.3M524.7 480.1h.4v2.4l-5.8 1.6v.8h.3M524.7 482.7h.4v2.4l-5.8 1.6M524.7 485.2h.4v.8l-5.5 1.5 5.1-1.4h.4v1.4h-5.8M524.7 486.9h.4M524.7 484.4h.4M524.7 483.5h.4M524.7 481.8h.4M524.7 480.9h.4M525.1 486.9l-2.4 .6M525.1 480.8l-5.8 1.7v.7h.3M525.1 484.3l-5.8 1.6v.7h.3"/>
<path d="M525.1 483.4l-5.8 1.6M525.1 481.7l-5.8 1.6M830.7 483.3l2.5-.2zM830.7 483.1h2.5zM22.2 533.3l2.5-.2zM22.2 533.1h2.5zM830.7 533.3l2.5-.2zM830.7 533.1h2.5zM24.5 583.4l806-.5 .5 .5zM25 582.9h805.5l-806 .5zM80.6 583.2l.2 2.5zM130.6 583.2l.2 2.5z"/>
<path d="M180.6 583.2l.2 2.5zM230.6 583.2l.2 2.5zM280.6 583.2l.2 2.5zM330.6 583.2l.2 2.5zM380.6 583.2l.2 2.5zM430.6 583.2l.2 2.5zM480.6 583.2h.2v2.5zM480.6 583.2l.2 2.5h-.2zM530.6 583.2h.2v2.5zM530.6 583.2l.2 2.5h-.2zM580.6 583.2h.2v2.5zM580.6 583.2l.2 2.5h-.2z"/>
<path d="M630.6 583.2h.2v2.5zM630.6 583.2l.2 2.5h-.2zM680.6 583.2l.2 2.5zM716.2 583.1h60zM716.2 583.2l60-.1zM730.6 583.2l.2 2.5zM780.6 583.2l.2 2.5z"/>
<circle cx="182.9" cy="114" r=".47"/>
<circle cx="193" cy="114" r=".47"/>
<circle cx="198" cy="114" r=".47"/>
<circle cx="232.5" cy="114" r=".47"/>
<circle cx="237.4" cy="114" r=".47"/>
<circle cx="271.9" cy="114" r=".47"/>
<circle cx="276.9" cy="114" r=".47"/>
<circle cx="311.4" cy="114" r=".47"/>
<circle cx="316.4" cy="114" r=".47"/>
<circle cx="326.4" cy="114" r=".47"/>
<circle cx="342.1" cy="143.3" r=".3"/>
<circle cx="342.1" cy="140.8" r=".3"/>
<circle cx="418.8" cy="150.6" r=".47"/>
<circle cx="418.8" cy="145.6" r=".47"/>
<circle cx="418.8" cy="140.6" r=".47"/>
<circle cx="583.8" cy="140.6" r=".47"/>
<circle cx="583.8" cy="145.6" r=".47"/>
<circle cx="583.8" cy="150.6" r=".47"/>
<circle cx="641" cy="153.8" r=".47"/>
<circle cx="342.1" cy="176.1" r=".3"/>
<circle cx="641" cy="174.7" r=".47"/>
<circle cx="641" cy="172.7" r=".47"/>
<circle cx="625.8" cy="191.7" r=".76"/>
<circle cx="625.8" cy="196.7" r=".47"/>
<circle cx="625.8" cy="186.7" r=".47"/>
<circle cx="641" cy="194.2" r=".47"/>
<circle cx="641" cy="184.7" r=".47"/>
<circle cx="641" cy="199.7" r=".47"/>
<circle cx="641" cy="192.2" r=".47"/>
<circle cx="641" cy="186.7" r=".47"/>
<circle cx="333.3" cy="217" r=".47"/>
<circle cx="625.8" cy="201.7" r=".47"/>
<circle cx="641" cy="201.7" r=".47"/>
<circle cx="333.3" cy="235.9" r=".47"/>
<circle cx="333.3" cy="237.9" r=".47"/>
<circle cx="418.8" cy="239" r=".76"/>
<circle cx="418.8" cy="234" r=".47"/>
<circle cx="583.8" cy="239" r=".76"/>
<circle cx="583.8" cy="234" r=".47"/>
<circle cx="169.9" cy="259.9" r=".47"/>
<circle cx="169.9" cy="254.9" r=".47"/>
<circle cx="323.9" cy="249.9" r=".76"/>
<circle cx="323.9" cy="257.4" r=".76"/>
<circle cx="333.3" cy="247.9" r=".47"/>
<circle cx="333.3" cy="255.4" r=".47"/>
<circle cx="333.3" cy="249.9" r=".47"/>
<circle cx="333.3" cy="257.4" r=".47"/>
<circle cx="418.8" cy="248.9" r=".47"/>
<circle cx="418.8" cy="243.9" r=".47"/>
<circle cx="583.8" cy="243.9" r=".47"/>
<circle cx="583.8" cy="248.9" r=".47"/>
<circle cx="169.9" cy="264.9" r=".47"/>
<circle cx="323.9" cy="264.9" r=".76"/>
<circle cx="333.3" cy="264.9" r=".47"/>
<circle cx="333.3" cy="262.9" r=".47"/>
<circle cx="168.4" cy="298.6" r=".47"/>
<circle cx="168.4" cy="303.6" r=".47"/>
<circle cx="168.4" cy="308.6" r=".47"/>
<circle cx="179.9" cy="308.6" r=".38"/>
<circle cx="186.9" cy="308.6" r=".38"/>
<circle cx="220.7" cy="308.6" r=".38"/>
<circle cx="254.5" cy="308.6" r=".38"/>
<circle cx="288.3" cy="308.6" r=".38"/>
<circle cx="322.1" cy="308.6" r=".38"/>
<circle cx="355.9" cy="308.6" r=".38"/>
<circle cx="362.9" cy="308.6" r=".38"/>
<circle cx="419.1" cy="312.8" r=".38"/>
<circle cx="426.1" cy="312.8" r=".38"/>
<circle cx="459.9" cy="312.8" r=".38"/>
<circle cx="493.7" cy="312.8" r=".38"/>
<circle cx="527.5" cy="312.8" r=".38"/>
<circle cx="561.3" cy="312.8" r=".38"/>
<circle cx="595.1" cy="312.8" r=".38"/>
<circle cx="602.1" cy="312.8" r=".38"/>
</g>
<g fill="#000">
<path d="M24.5 8.9l.5 574v-573.5zM24.5 8.9l.5 574-.5 .5z"/>
<path d="M80.6 6.7l.2 2.5zM80.6 6.7l.2 2.5z"/>
<path d="M130.6 6.7l.2 2.5zM130.6 6.7l.2 2.5z"/>
<path d="M180.6 6.7l.2 2.5zM180.6 6.7l.2 2.5z"/>
<path d="M230.6 6.7l.2 2.5zM230.6 6.7l.2 2.5z"/>
<path d="M280.6 6.7l.2 2.5zM280.6 6.7l.2 2.5z"/>
<path d="M330.6 6.7l.2 2.5zM330.6 6.7l.2 2.5z"/>
<path d="M380.6 6.7l.2 2.5zM380.6 6.7l.2 2.5z"/>
<path d="M430.6 6.7l.2 2.5zM430.6 6.7l.2 2.5z"/>
<path d="M480.6 6.7l.2 2.5v-2.5zM480.6 6.7v2.5h.2z"/>
<path d="M530.6 6.7l.2 2.5v-2.5zM530.6 6.7v2.5h.2z"/>
<path d="M580.6 6.7l.2 2.5v-2.5zM580.6 6.7v2.5h.2z"/>
<path d="M630.6 6.7l.2 2.5v-2.5zM630.6 6.7v2.5h.2z"/>
<path d="M680.6 6.7l.2 2.5zM680.6 6.7l.2 2.5z"/>
<path d="M730.6 6.7l.2 2.5zM730.6 6.7l.2 2.5z"/>
<path d="M780.6 6.7l.2 2.5zM780.6 6.7l.2 2.5z"/>
<path d="M25 9.4h805.5l.5-.5zM24.5 8.9h806.5l-806 .5z"/>
<path d="M22.2 83.1h2.5zM22.2 83.2l2.5-.1z"/>
<path d="M830.7 83.1h2.5zM830.7 83.2l2.5-.1z"/>
<path d="M22.2 133.1h2.5zM22.2 133.2l2.5-.1z"/>
<path d="M830.7 133.1h2.5zM830.7 133.2l2.5-.1z"/>
<path d="M22.2 183.1h2.5zM22.2 183.2l2.5-.1z"/>
<path d="M830.7 183.1h2.5zM830.7 183.2l2.5-.1z"/>
<path d="M22.2 233.1v.2l2.5-.2zM22.2 233.3h2.5v-.2z"/>
<path d="M830.7 233.1v.2l2.5-.2zM830.7 233.3h2.5v-.2z"/>
<path d="M22.2 283.1v.2l2.5-.2zM22.2 283.3h2.5v-.2z"/>
<path d="M830.7 283.1v.2l2.5-.2zM830.7 283.3h2.5v-.2z"/>
<path d="M22.2 333.1v.2l2.5-.2zM22.2 333.3h2.5v-.2z"/>
<path d="M830.7 333.1v.2l2.5-.2zM830.7 333.3h2.5v-.2z"/>
<path d="M22.2 383.1v.2l2.5-.2zM22.2 383.3h2.5v-.2z"/>
<path d="M830.7 383.1v.2l2.5-.2zM830.7 383.3h2.5v-.2z"/>
<path d="M22.2 433.1h2.5zM22.2 433.3l2.5-.2z"/>
<path d="M830.7 433.1h2.5zM830.7 433.3l2.5-.2z"/>
<path d="M22.2 483.1h2.5zM22.2 483.3l2.5-.2z"/>
<path d="M830.7 483.1h2.5zM830.7 483.3l2.5-.2z"/>
<path d="M830.7 483.1h2.5zM830.7 483.3l2.5-.2z"/>
<path d="M22.2 533.1h2.5zM22.2 533.3l2.5-.2z"/>
<path d="M830.7 533.1h2.5zM830.7 533.3l2.5-.2z"/>
<path d="M830.7 533.1h2.5zM830.7 533.3l2.5-.2z"/>
<path d="M25 582.9l-.5 .5 806-.5zM24.5 583.4l806-.5 .5 .5z"/>
<path d="M80.6 583.2l.2 2.5zM80.6 583.2l.2 2.5z"/>
<path d="M130.6 583.2l.2 2.5zM130.6 583.2l.2 2.5z"/>
<path d="M180.6 583.2l.2 2.5zM180.6 583.2l.2 2.5z"/>
<path d="M230.6 583.2l.2 2.5zM230.6 583.2l.2 2.5z"/>
<path d="M280.6 583.2l.2 2.5zM280.6 583.2l.2 2.5z"/>
<path d="M330.6 583.2l.2 2.5zM330.6 583.2l.2 2.5z"/>
<path d="M380.6 583.2l.2 2.5zM380.6 583.2l.2 2.5z"/>
<path d="M430.6 583.2l.2 2.5zM430.6 583.2l.2 2.5z"/>
<path d="M480.6 583.2l.2 2.5v-2.5zM480.6 583.2v2.5h.2z"/>
<path d="M530.6 583.2l.2 2.5v-2.5zM530.6 583.2v2.5h.2z"/>
<path d="M580.6 583.2l.2 2.5v-2.5zM580.6 583.2v2.5h.2z"/>
<path d="M630.6 583.2l.2 2.5v-2.5zM630.6 583.2v2.5h.2z"/>
<path d="M680.6 583.2l.2 2.5zM680.6 583.2l.2 2.5z"/>
<path d="M730.6 583.2l.2 2.5zM730.6 583.2l.2 2.5z"/>
<path d="M716.2 583.2l60-.1zM716.2 583.1h60z"/>
<path d="M780.6 583.2l.2 2.5zM780.6 583.2l.2 2.5z"/>
<path d="M830.5 9.4v573.5l.5 .5zM830.5 9.4l.5-.5v574.5z"/>
</g>
<path d="M805.7 333.2l30.8 4.3h-30.8z" fill="#fff"/>
<path d="M805.7 333.2l30.8 4.3h-30.8z" fill="none" stroke="#fff" stroke-width=".38"/>
<path d="M805.7 333.2h25l5.8 4.3z" fill="#fff"/>
<path d="M805.7 333.2h25l5.8 4.3z" fill="none" stroke="#fff" stroke-width=".38"/>
<path d="M830.7 318.6h5.8l-5.8 14.6z" fill="#fff"/>
<path d="M830.7 318.6h5.8l-5.8 14.6z" fill="none" stroke="#fff" stroke-width=".38"/>
<path d="M836.5 318.6v18.9l-5.8-4.3z" fill="#fff"/>
<path d="M836.5 318.6v18.9l-5.8-4.3zM805.7 333.2h25v-14.6h5.8v18.9h-30.8z" fill="none" stroke="#fff" stroke-width=".38"/>
<g fill="#000">
<path d="M780.7 333.1v.2l50-.2zM780.7 333.3h50v-.2z"/>
<path d="M780.7 399.7h50zM780.7 399.9l50-.2z"/>
<path d="M780.7 383.1v.2l50-.2zM780.7 383.3h50v-.2z"/>
<path d="M780.7 416.4h50zM780.7 416.6l50-.2z"/>
<path d="M780.7 416.6l50-.2zM780.7 416.4h50z"/>
<path d="M780.7 433.3l50-.2zM780.7 433.1h50z"/>
<path d="M780.7 433.3l50-.2zM780.7 433.1h50z"/>
<path d="M780.7 433.3l50-.2zM780.7 433.1h50z"/>
<path d="M780.7 433.3l50-.2zM780.7 433.1h50z"/>
<path d="M780.7 449.9l50-.2zM780.7 449.7h50z"/>
<path d="M780.7 466.6l50-.2zM780.7 466.4h50z"/>
<path d="M780.7 466.6l50-.2zM780.7 466.4h50z"/>
<path d="M780.7 498.2l50-.1zM780.7 498.1h50z"/>
<path d="M780.7 493.2l50-.1zM780.7 493.1h50z"/>
<path d="M780.7 488.2l50-.1zM780.7 488.1h50z"/>
<path d="M780.7 483.3l50-.2zM780.7 483.1h50z"/>
<path d="M780.7 518.2l50-.1zM780.7 518.1h50z"/>
<path d="M780.7 513.2l50-.1zM780.7 513.1h50z"/>
<path d="M780.7 508.2l50-.1zM780.7 508.1h50z"/>
<path d="M780.7 503.2l50-.1zM780.7 503.1h50z"/>
<path d="M830.7 533.1h2.5zM830.7 533.3l2.5-.2z"/>
<path d="M780.7 533.3l50-.2zM780.7 533.1h50z"/>
<path d="M780.7 533.3l50-.2zM780.7 533.1h50z"/>
<path d="M780.7 528.2l50-.1zM780.7 528.1h50z"/>
<path d="M780.7 523.2l50-.1zM780.7 523.1h50z"/>
<path d="M830.7 533.1h2.5zM830.7 533.3l2.5-.2z"/>
<path d="M780.6 583.2l.2 2.5zM780.6 583.2l.2 2.5z"/>
<path d="M790.6 583.2l.2 2.5zM790.6 583.2l.2 2.5z"/>
<path d="M805.6 583.2l.2 2.5zM805.6 583.2l.2 2.5z"/>
<path d="M830.5 583.2l.5 2.5v-2.5zM830.5 583.2l.5 2.5h-.5z"/>
</g>
<g fill="none" stroke="#000" stroke-width=".38">
<path d="M780.7 333.3l50-.2v.2zM780.7 333.1h50l-50 .2zM780.7 399.9l50-.2zM780.7 399.7h50zM780.7 383.3l50-.2v.2zM780.7 383.1h50l-50 .2zM780.7 416.6l50-.2zM780.7 416.4h50zM780.7 433.1h50zM780.7 433.3l50-.2zM780.7 449.7h50zM780.7 449.9l50-.2z"/>
<path d="M780.7 466.4h50zM780.7 466.6l50-.2zM780.7 498.1h50zM780.7 498.2l50-.1zM780.7 493.1h50zM780.7 493.2l50-.1zM780.7 488.1h50zM780.7 488.2l50-.1zM780.7 483.1h50zM780.7 483.3l50-.2zM780.7 518.1h50zM780.7 518.2l50-.1z"/>
<path d="M780.7 513.1h50zM780.7 513.2l50-.1zM780.7 508.1h50zM780.7 508.2l50-.1zM780.7 503.1h50zM780.7 503.2l50-.1zM780.7 533.1h50zM780.7 533.3l50-.2zM780.7 528.1h50zM780.7 528.2l50-.1zM780.7 523.1h50zM780.7 523.2l50-.1z"/>
<path d="M830.7 533.3l2.5-.2zM830.7 533.1h2.5zM780.6 583.2l.2 2.5zM790.6 583.2l.2 2.5zM805.6 583.2l.2 2.5zM830.5 583.2h.5v2.5zM830.5 583.2l.5 2.5h-.5z"/>
</g>
<path d="M115.7 65.8h619.3v300.3h-619.3z" fill="none" stroke="#fbfbfb" stroke-width=".38"/>
<path d="M329.2 399h237.1v126.6h-237.1z" fill="none" stroke="#000" stroke-width=".51"/>
<text font-size="14" x="492.9" y="519.4">SCALA 1:1</text>
<text font-size="13.4" x="789.9" y="563">A701</text>
<g font-size="5">
<text x="799.4" y="354.9">Letto</text>
<text x="794.8" y="360.9">HEMNES</text>
<text x="788.6" y="366.9">no. 599.293.37</text>
</g>
<g font-size="4">
<text x="249.3" y="98.4">1740</text>
<text x="408.4" y="102.5" transform="rotate(-90 408.4 102.5)">20</text>
<text x="496.7" y="103.7">1740</text>
<text x="647.6" y="102.1">50</text>
<text x="162.2" y="116.2" transform="rotate(-90 162.2 116.2)">90</text>
<text x="162.2" y="135.5" transform="rotate(-90 162.2 135.5)">50</text>
<text x="242.3" y="135.6">1600</text>
<text x="408.6" y="147" transform="rotate(-90 408.6 147)">640</text>
<text x="191.9" y="163" transform="rotate(-90 191.9 163)">300</text>
<text x="351.6" y="162.9" transform="rotate(-90 351.6 162.9)">400</text>
<text x="656.5" y="172.1" transform="rotate(-90 656.5 172.1)">1180</text>
<text x="496.7" y="187.8">1600</text>
<text x="242.3" y="205.3">1600</text>
<text x="161" y="244.2" transform="rotate(-90 161 244.2)">580</text>
<text x="320.6" y="275.3">25</text>
<text x="266.8" y="282.5">1970</text>
<text x="382.2" y="304.4" transform="rotate(-90 382.2 304.4)">250</text>
<text x="506.1" y="301.6">1880</text>
</g>
<g font-size="2.5">
<text x="50.4" y="8">1</text>
<text x="105" y="8">2</text>
<text x="155" y="8">3</text>
<text x="205" y="8">4</text>
<text x="255" y="8">5</text>
<text x="305" y="8">6</text>
<text x="355" y="8">7</text>
<text x="405" y="8">8</text>
<text x="455" y="8">9</text>
<text x="504.3" y="8">10</text>
<text x="554.4" y="8">11</text>
<text x="604.3" y="8">12</text>
<text x="654.3" y="8">13</text>
<text x="704.3" y="8">14</text>
<text x="754.3" y="8">15</text>
<text x="803.2" y="8">16</text>
<text x="22" y="44.1">A</text>
<text x="831.8" y="46.4">A</text>
<text x="22" y="109.1">B</text>
<text x="831.8" y="109.1">B</text>
<text x="21.9" y="159.1">C</text>
<text x="831.8" y="159.1">C</text>
<text x="21.9" y="209.1">D</text>
<text x="831.8" y="209.1">D</text>
<text x="22" y="259.1">E</text>
<text x="831.8" y="259.1">E</text>
<text x="22.1" y="309.1">F</text>
<text x="831.9" y="309.1">F</text>
<text x="781.5" y="326.1">POLITECNICO DI MILANO</text>
<text x="781.6" y="329.1">SCUOLA DEL DESIGN</text>
<text x="781.6" y="332.2">C.L. DESIGN DEGLI INTERNI</text>
<text x="781.7" y="335.9">PROGETTO:</text>
<text x="21.8" y="359">G</text>
<text x="831.7" y="359">G</text>
<text x="781.7" y="385.9">CORSO:</text>
<text x="792" y="389.4">STRUMENTI E METODI</text>
<text x="795.9" y="392.4">DEL PROGETTO</text>
<text x="781.7" y="402.6">DOCENTE:</text>
<text x="21.9" y="409">H</text>
<text x="794.3" y="409">MARCO FERRARA</text>
<text x="831.8" y="409">H</text>
<text x="781.7" y="419.3">STUDENTI:</text>
<text x="793.8" y="425.7">ARIANNA PERRONE</text>
<text x="781.7" y="435.9">OGGETTO:</text>
<text x="789.8" y="442.2">ABACO DEI COMPONENTI</text>
<text x="781.7" y="452.6">NOTE:</text>
<text x="22.2" y="459">J</text>
<text x="805.2" y="459">-</text>
<text x="832.1" y="459">J</text>
<text x="781.7" y="469.3">NOME FILE:</text>
<text x="790" y="475.5">HEMNES_599-293-37.dwg</text>
<text x="781.6" y="486.6">VERS</text>
<text x="821.6" y="486.6">DATA</text>
<text x="22" y="509">K</text>
<text x="831.8" y="509">K</text>
<text x="781.7" y="531.6">A</text>
<text x="812.2" y="531.6">YYYY.MM.DD</text>
<text x="781.7" y="536.1">TAVOLA NO.:</text>
<text x="815.1" y="536.1">000 DI</text>
<text x="825" y="536.1">999</text>
<text x="22.1" y="559.1">L</text>
<text x="832" y="559.1">L</text>
<text x="781.6" y="581.5">REV:</text>
<text x="781.7" y="578.6">DATA:</text>
<text x="791.7" y="581.5">A</text>
<text x="791.7" y="578.5">2017/05/22</text>
<text x="806.7" y="578.5">SCALA:</text>
<text x="806.7" y="581.6">FORMATO:</text>
<text x="821.3" y="578.5">1:10</text>
<text x="823.1" y="581.6">A1</text>
<text x="19.3" y="583.4" transform="rotate(-90 19.3 583.4)">DIRECTORY: /USERS/ARIANNAPERRONE/DESKTOP/JNJCBNDHB.DWG | PLOTTED ON: 5/22/2017 10:19:39 PM | BY USER: ARIANNA PERRONE</text>
<text x="48.5" y="586.5">1</text>
<text x="105" y="586.5">2</text>
<text x="155" y="586.5">3</text>
<text x="205" y="586.5">4</text>
<text x="255" y="586.5">5</text>
<text x="305" y="586.5">6</text>
<text x="355" y="586.5">7</text>
<text x="405" y="586.5">8</text>
<text x="455" y="586.5">9</text>
<text x="504.3" y="586.5">10</text>
<text x="554.4" y="586.5">11</text>
<text x="604.3" y="586.5">12</text>
<text x="654.3" y="586.5">13</text>
<text x="704.3" y="586.5">14</text>
<text x="754.3" y="586.5">15</text>
<text x="781.2" y="585.7">0</text>
<text x="791.2" y="585.7">0.5m</text>
<text x="806.2" y="585.7">1.25m</text>
<text x="824.6" y="585.7">2.5m</text>
</g>
</svg>
